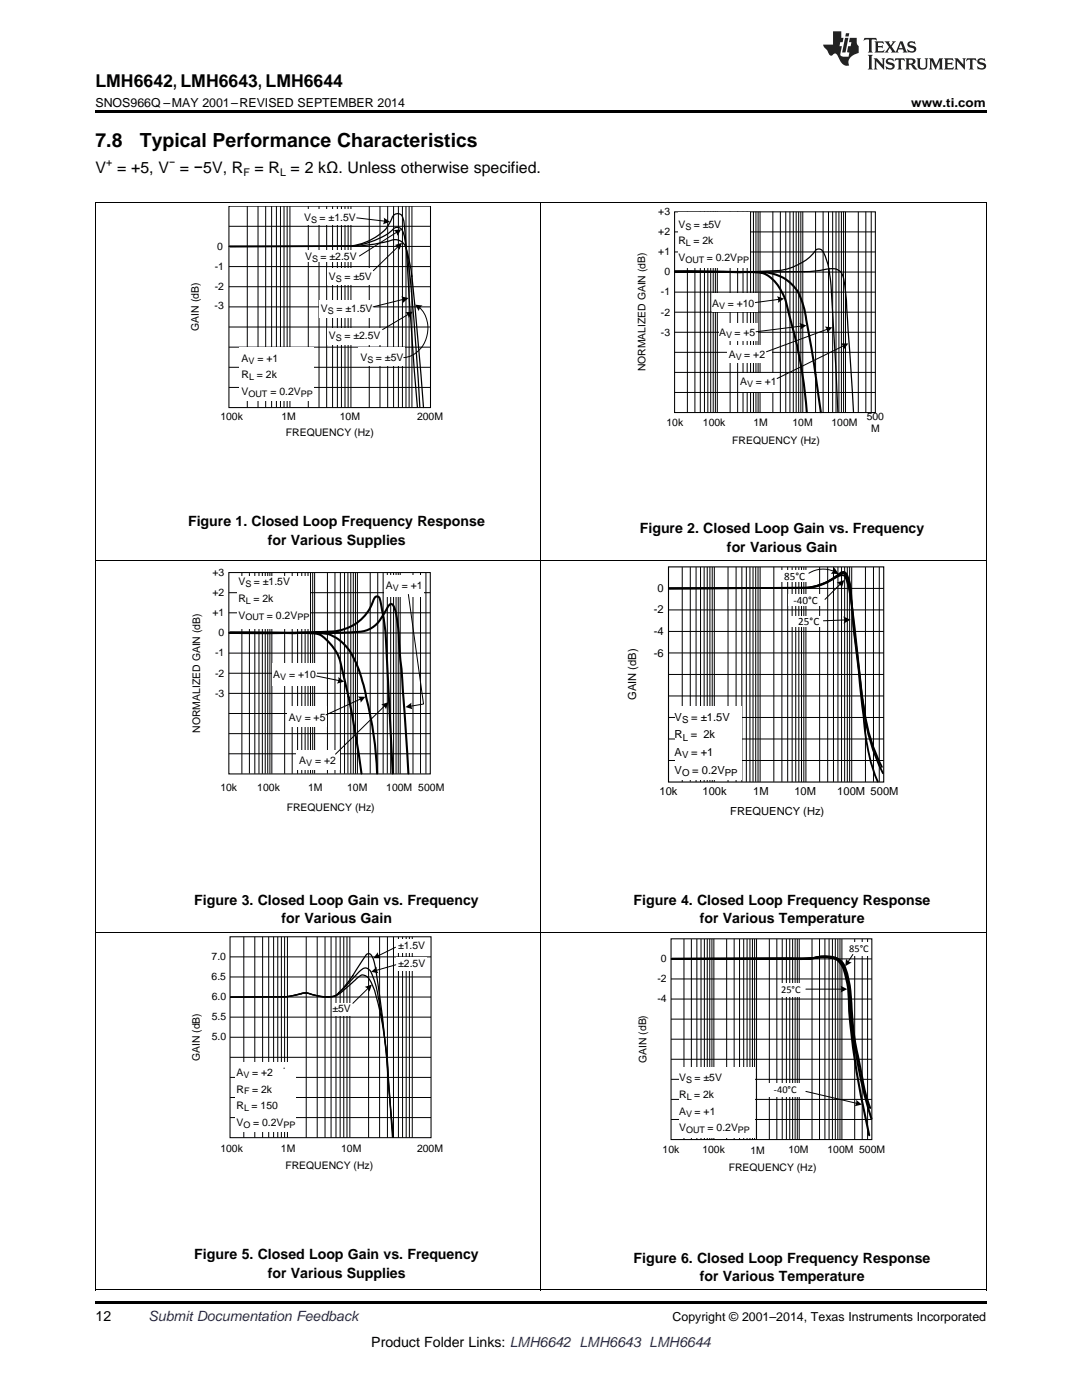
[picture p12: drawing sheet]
<svg xmlns="http://www.w3.org/2000/svg" width="216mm" height="279mm" viewBox="0 0 216 279" stroke-linecap="round" stroke-linejoin="round" font-family="sans-serif">
<path d="M19 259.7h177.8v.5h-177.8z" fill="#000"/>
<g fill="none" stroke="#000" stroke-width=".2">
<path d="M19.1 186v71.5M107.9 186v71.5M133.9 199.4h40.1M133.9 195.4h40.1M133.9 191.4h40.1M136.5 187.4v40M138 187.4v40M139.1 187.4v40M139.9 187.4v40M140.6 187.4v40M141.1 187.4v40M141.6 187.4v40"/>
<path d="M142.1 187.4v40M142.4 187.4v40M145 187.4v40M146.5 187.4v40M147.6 187.4v40M148.4 187.4v40M149.1 187.4v40M149.6 187.4v40M150.1 187.4v40M150.6 187.4v40M151 187.4v40M153.5 187.4v40"/>
<path d="M155 187.4v40M156.1 187.4v40M156.9 187.4v40M157.6 187.4v40M158.2 187.4v40M158.7 187.4v40M159.1 187.4v40M159.5 187.4v40M162 187.4v40M163.5 187.4v40M164.6 187.4v40M165.4 187.4v40"/>
<path d="M166.1 187.4v40M166.7 187.4v40M167.2 187.4v40M167.6 187.4v40M168 187.4v40M170.5 187.4v40M172 187.4v40M173.1 187.4v40M196.8 186v71.5M133.9 219.4h40.1M133.9 215.4h40.1M133.9 211.4h40.1"/>
<path d="M133.9 207.4h40.1M133.9 203.4h40.1M133.9 223.4h40.1M19 257.4h177.8"/>
</g>
<path d="M133.9 187.4h40.1v40h-40.1z" fill="none" stroke="#000" stroke-width=".21"/>
<path d="M135.5 213h15v14h-15z" fill-rule="evenodd" fill="#fff"/>
<path d="M134.1 191.4l28.3-.2a6.4 6.4 0 0 1 5.3 .5l.7 .8 .4 .9a26.8 26.8 0 0 1 1.1 7.3 50.2 50.2 0 0 0 1.3 9.9l.9 4.7a27.7 27.7 0 0 0 1.5 5.8M173.9 223.3a100.9 100.9 0 0 1-4.4-25.9l-.8-3.4a3.3 3.3 0 0 0-3.5-3 8.1 8.1 0 0 0-3.3 .3l-27.9 .1 23.8-.1a37.2 37.2 0 0 0 6.7-.3 3.7 3.7 0 0 1 4.1 3.5 26.3 26.3 0 0 1 .8 7.3l.6 5.5 .8 5.5 .9 5.5 1.7 8.3" fill="none" stroke="#000" stroke-width=".41"/>
<path d="M153.1 216.2h7.2v2.7h-7.2z" fill-rule="evenodd" fill="#fff"/>
<path d="M160.8 197.4h7.2M160.8 217.8l10.2 2.4" fill="none" stroke="#000" stroke-width=".2"/>
<g fill="#000">
<path d="M167.7 196.7l1.4 .7-1.4 .7a1.5 1.5 0 0 0 0-1.4z" fill-rule="evenodd"/>
<path d="M170.8 219.5l1.2 .9-1.5 .4a1.51 1.51 0 0 0 .3-1.3z" fill-rule="evenodd"/>
</g>
<path d="M169 188.1h4.8v2.7h-4.8z" fill-rule="evenodd" fill="#fff"/>
<path d="M170.2 190.5l-1 1.5" fill="none" stroke="#000" stroke-width=".2"/>
<path d="M168.8 191.3a1.5 1.5 0 0 0 1.1 .8l-1.2 .7z" fill-rule="evenodd" fill="#000"/>
<path d="M155.4 196.3h4.8v2.6h-4.8z" fill-rule="evenodd" fill="#fff"/>
<path d="M45.9 187h40.1v40h-40.1z" fill="none" stroke="#000" stroke-width=".21"/>
<g fill="none" stroke="#000" stroke-width=".2">
<path d="M45.9 199h40.1M45.9 195h40.1M45.9 191h40.1M48.6 187v40M50.8 187v40M52.4 187v40M53.6 187v40M54.6 187v40M55.4 187v40M56.1 187v40M56.8 187v40M57.4 187v40"/>
<path d="M61.1 187v40M63.3 187v40M64.9 187v40M66.1 187v40M67 187v40M67.9 187v40M68.6 187v40M69.2 187v40M69.8 187v40M73.5 187v40M75.7 187v40M77.3 187v40"/>
<path d="M78.5 187v40M79.5 187v40M80.3 187v40M81 187v40M81.7 187v40M82.3 187v40M45.9 219h40.1M45.9 215h40.1M45.9 211h40.1M45.9 207h40.1M45.9 203h40.1M45.9 223h40.1"/>
</g>
<g fill="#fff">
<path d="M47 212h12.1v13.8h-12.1z" fill-rule="evenodd"/>
<path d="M79.1 187.4h6.3v2.8h-6.3z" fill-rule="evenodd"/>
</g>
<path d="M73.5 197.2l-3.1 3M78.9 189l-3.5 1.8M56.6 213.2h.2" fill="none" stroke="#000" stroke-width=".2"/>
<g fill="#000">
<path d="M72.8 197l1.4-.5-.5 1.4a1.51 1.51 0 0 0-.9-.9z" fill-rule="evenodd"/>
<path d="M75.4 190a1.49 1.49 0 0 0 .6 1.2h-1.5z" fill-rule="evenodd"/>
</g>
<path d="M46 199l11.2-.1 1.6-.3a4.8 4.8 0 0 1 2.5-.4l1.3 .3a6.7 6.7 0 0 0 4.5 .1l1.4-1.4 1.2-1.5 3.4-5.2a.87 .87 0 0 1 1.3 .7 111.3 111.3 0 0 1 2.2 14.5l1.7 21.2M78.4 226.9l-.9-11.6a109.5 109.5 0 0 0-2.7-19.4l-.3-.7a2.84 2.84 0 0 0-1.2-1.9 1.5 1.5 0 0 0-1.7 .7l-2.7 2.9a4 4 0 0 1-3.7 2.1l-2.1-.3a4.8 4.8 0 0 0-2.9-.4l-3 .6-11.2 .1h11l1-.2a8.9 8.9 0 0 1 3.8-.5 7.3 7.3 0 0 0 5.5 .3l4.1-3.5a1.3 1.3 0 0 1 2.2 .2 24.8 24.8 0 0 1 2.5 7.8l1.2 8 .7 10.8 .5 5.1" fill="none" stroke="#000" stroke-width=".25"/>
<path d="M79.1 191h6.1v2.7h-6.1z" fill-rule="evenodd" fill="#fff"/>
<path d="M79 192.5l-4 1.2" fill="none" stroke="#000" stroke-width=".2"/>
<path d="M74.1 194l1.1-1.1a1.49 1.49 0 0 0 .3 1.3z" fill-rule="evenodd" fill="#000"/>
<path d="M66.3 200.1h4v2.6h-4z" fill-rule="evenodd" fill="#fff"/>
<g fill="none" stroke="#000" stroke-width=".2">
<path d="M19.1 111.9v74.2M45.7 118.3h40.2M48.3 114.3v40.1M49.8 114.4v40M50.8 114.3v40.1M51.7 114.3v40.1M52.3 114.3v40.1M52.9 114.3v40.1M53.4 114.3v40.1M53.9 114.3v40.1M54.2 114.3v40.1M56.8 114.3v40.1"/>
<path d="M58.3 114.3v40.1M59.4 114.3v40.1M60.2 114.3v40.1M60.9 114.3v40.1M61.5 114.3v40.1M62 114.3v40.1M62.4 114.3v40.1M62.8 114.3v40.1M65.3 114.3v40.1M66.8 114.3v40.1M67.9 114.3v40.1M68.7 114.3v40.1"/>
<path d="M69.4 114.3v40.1M70 114.3v40.1M70.5 114.3v40.1M70.9 114.3v40.1M71.3 114.3v40.1M73.9 114.3v40.1M75.4 114.3v40.1M76.5 114.3v40.1M77.3 114.3v40.1M78 114.3v40.1M78.5 114.3v40.1M79 114.3v40.1"/>
<path d="M79.5 114.3v40.1M79.9 114.3v40.1M82.4 114.3v40.1M83.9 114.3v40.1M85 114.3v40.1M107.9 111.9v74.2M196.8 111.9v74.2M45.7 138.4h40.2M45.7 134.4h40.2M45.7 130.3h40.2M45.7 126.3h40.2M45.7 122.3h40.2"/>
<path d="M45.7 150.4h40.2M45.7 146.4h40.2M45.7 142.4h40.2M19 186h177.8"/>
</g>
<g fill="#fff">
<path d="M76.8 114.8h7.8v4.2h-7.8z" fill-rule="evenodd"/>
<path d="M57.3 141h8v4h-8z" fill-rule="evenodd"/>
<path d="M54.3 132.3h8.9v4.5h-8.9z" fill-rule="evenodd"/>
<path d="M59 149.6h8.7v3.9h-8.7z" fill-rule="evenodd"/>
</g>
<path d="M45.7 114.3h40.2v40.2h-40.2z" fill="none" stroke="#000" stroke-width=".21"/>
<path d="M47.4 115h14.5v10.5h-14.5z" fill-rule="evenodd" fill="#fff"/>
<path d="M72.1 154.4l-1.8-11.5-2.4-10.8a9.5 9.5 0 0 0-4.3-5.5l-1.1-.2-2-.1h-14.6h18a5.7 5.7 0 0 1 3.2 1 11.2 11.2 0 0 1 4.5 6.3 85.3 85.3 0 0 1 3.6 20.8M78.4 154.4l-1.4-27.6a35 35 0 0 0-1.4-7.6v-.1a.66 .66 0 0 0-1.1 .6 9.1 9.1 0 0 1-8 6.3l-10.3 .3h-10.4h22.6a12.7 12.7 0 0 0 5.8-1 11.3 11.3 0 0 0 3.2-4.2 .63 .63 0 0 1 .6-.5 .63 .63 0 0 1 .6 .5l.5 1.6 .5 3.7 1.9 28" fill="none" stroke="#000" stroke-width=".42"/>
<g fill="none" stroke="#000" stroke-width=".2">
<path d="M81.5 118.6l3 21.9-2.6 .4M133.4 117.4h42.9M136.1 113.2v42.9M137.7 113.2v42.8M138.9 113.2v42.9M139.8 113.2v42.8M140.5 113.2v42.9M141.1 113.2v42.8M141.7 113.1v42.9M142.1 113.2v42.8M142.5 113.2v42.8M145.3 113.2v42.9"/>
<path d="M146.9 113.1v43M148 113.2v42.9M148.9 113.2v42.8M149.6 113.2v42.9M150.3 113.2v42.8M150.8 113.1v42.9M151.3 113.2v42.8M151.7 113.2v42.8M154.4 113.1v42.9M156 113.2v42.8M157.2 113.1v42.9M158.1 113.2v42.9"/>
<path d="M158.8 113.1v42.9M159.4 113.2v42.9M159.9 113.2v42.8M160.4 113.2v42.9M160.8 113.2v42.9M163.5 113.2v42.8M165.2 113.1v43M166.3 113.2v42.8M167.2 113.1v42.9M167.9 113.2v42.8M168.5 113.1v42.9M169.1 113.2v42.9"/>
<path d="M169.5 113.1v42.9M169.9 113.2v42.9M172.7 113.2v42.9M174.3 113.1v42.9M175.4 113.2v42.9M63.2 134.9l4.5 .9M72 139.5l-7 3.2M133.4 138.9h42.9M133.4 134.6h42.9M133.4 130.3h42.9M133.4 126h42.9M133.4 121.7h42.9"/>
<path d="M76.8 140.8l-9.9 9.7M133.4 151.8h42.9M133.4 147.5h42.9M133.4 143.2h42.9"/>
</g>
<g fill="#000">
<path d="M67.5 135.1l1.2 .9-1.5 .4a1.5 1.5 0 0 0 .3-1.3z" fill-rule="evenodd"/>
<path d="M71.4 139l1.5 .1-.9 1.1a1.5 1.5 0 0 0-.6-1.2z" fill-rule="evenodd"/>
<path d="M76.1 140.6l1.4-.5-.5 1.5a1.5 1.5 0 0 0-.9-1z" fill-rule="evenodd"/>
<path d="M80.9 141.1l1.2-.9a1.5 1.5 0 0 0 .2 1.4z" fill-rule="evenodd"/>
</g>
<path d="M133.4 113.1h42.9v43h-42.9z" fill="none" stroke="#000" stroke-width=".22"/>
<path d="M133.6 117.4l26.1-.1a12.6 12.6 0 0 0 7.7-2.4 .98 .98 0 0 1 1 0 .98 .98 0 0 1 .5 .9l.5 1.9 .5 2.8 2.1 18.4a44.2 44.2 0 0 0 3.2 13.4l1 2M176 153.1a35.6 35.6 0 0 1-3.5-11.3l-.5-2.9a342.5 342.5 0 0 0-2.5-21.7l-.6-2.1a.74 .74 0 0 0-1.1-.6 13.8 13.8 0 0 1-7 2.8l-27.3 .1 27.4-.1a12.4 12.4 0 0 0 7-3.1 .94 .94 0 0 1 1.3 .9l.5 2.1a230.9 230.9 0 0 0 1.8 18.6l.1 .9a115.5 115.5 0 0 0 2.2 15.4l1.3 3.9" fill="none" stroke="#000" stroke-width=".37"/>
<g fill="#fff">
<path d="M157.2 118.7h7.1v2.3h-7.1z" fill-rule="evenodd"/>
<path d="M157.8 123h7.1v2.1h-7.1z" fill-rule="evenodd"/>
<path d="M155.6 113.9h6v2.3h-6z" fill-rule="evenodd"/>
</g>
<path d="M166.4 114a5.3 5.3 0 0 0-5 .4M167.7 116.5l-3.1 3.1M168.6 123.7l-4.3 .2" fill="none" stroke="#000" stroke-width=".2"/>
<g fill="#000">
<path d="M166.5 113.2l.9 1.4-1.6-.1a1.61 1.61 0 0 0 .7-1.3z" fill-rule="evenodd"/>
<path d="M167 116.3l1.5-.5-.5 1.5a1.61 1.61 0 0 0-1-1z" fill-rule="evenodd"/>
<path d="M168.3 123l1.4 .7-1.4 .8a1.6 1.6 0 0 0 0-1.5z" fill-rule="evenodd"/>
</g>
<path d="M134.6 140.9h13.4v14.7h-13.4z" fill-rule="evenodd" fill="#fff"/>
<g fill="none" stroke="#000" stroke-width=".2">
<path d="M19.1 40.4v71.5M107.9 40.4v71.5M134.6 58.3h40.1M134.6 54.3h40.1M134.6 50.3h40.1M134.6 46.3h40.1M137.2 42.3v40M138.7 42.3v40M139.7 42.3v40M140.6 42.2v40.1M141.2 42.3v40M141.8 42.2v40.1"/>
<path d="M142.3 42.2v40.1M142.7 42.2v40.1M143.1 42.2v40.1M145.7 42.3v40M147.2 42.2v40.1M148.3 42.3v40M149.1 42.2v40.1M149.8 42.3v40M150.3 42.2v40.1M150.8 42.2v40.1M151.3 42.2v40.1M151.7 42.2v40.1"/>
<path d="M154.2 42.2v40.1M155.7 42.2v40.1M156.8 42.2v40.1M157.6 42.3v40M158.3 42.2v40.1M158.9 42.3v40M159.4 42.2v40.1M159.8 42.3v40M160.2 42.3v40M162.7 42.2v40.1M164.2 42.2v40.1M165.3 42.2v40.1"/>
<path d="M166.1 42.2v40.1M166.8 42.2v40.1M167.4 42.2v40.1M167.9 42.3v40M168.3 42.2v40.1M168.7 42.3v40M171.3 42.3v40M172.8 42.2v40.1M173.8 42.3v40M196.8 40.4v71.5M134.6 78.3h40.1M134.6 74.3h40.1"/>
<path d="M134.6 70.3h40.1M134.6 66.3h40.1M134.6 62.3h40.1M19 111.8h177.8"/>
</g>
<path d="M134.6 42.3h40.1v40h-40.1z" fill="none" stroke="#000" stroke-width=".21"/>
<g fill="#fff">
<path d="M135.4 42.4h14.3v11.1h-14.3z" fill-rule="evenodd"/>
<path d="M143.5 64.5h7.7v3.4h-7.7z" fill-rule="evenodd"/>
</g>
<path d="M161 82.2a104.2 104.2 0 0 0-4.7-23.3 7.3 7.3 0 0 0-4.5-4.5l-2.4-.1-14.7-.1 18.1 .1 1.6 .4a8.2 8.2 0 0 1 5.9 6.3l1.9 10.2 1.6 11.1" fill="none" stroke="#000" stroke-width=".41"/>
<path d="M159.9 65.1l-9 1.1" fill="none" stroke="#000" stroke-width=".2"/>
<path d="M159.5 64.5l1.4 .4-1.2 .9a1.5 1.5 0 0 0-.2-1.3z" fill-rule="evenodd" fill="#000"/>
<g fill="#fff">
<path d="M147.7 74.4h7.6v3.8h-7.6z" fill-rule="evenodd"/>
<path d="M145.1 68.9h8.8v3.5h-8.8z" fill-rule="evenodd"/>
<path d="M142.1 58.6h9.1v3.6h-9.1z" fill-rule="evenodd"/>
</g>
<g fill="none" stroke="#000" stroke-width=".2">
<path d="M45.7 57.2h40.2M45.7 53.2h40.2M45.7 49.2h40.2M45.7 45.2h40.2M49.3 41.1v40.2M51.5 41.1v40.2M53 41.1v40.2M54.2 41.1v40.2M55.2 41.1v40.2M56 41.1v40.2M56.7 41.1v40.2M57.3 41.1v40.2"/>
<path d="M57.9 41.1v40.2M61.5 41.1v40.2M63.7 41.1v40.2M65.2 41.1v40.2M66.4 41.1v40.2M67.3 41.1v40.2M68.1 41.1v40.2M68.8 41.1v40.2M69.5 41.1v40.2M70 41.1v40.2M73.7 41.1v40.2M75.8 41.1v40.2"/>
<path d="M77.4 41.1v40.2M78.5 41.1v40.2M79.5 41.1v40.2M80.3 41.1v40.2M81 41.1v40.2M81.6 41.1v40.2M82.2 41.1v40.2M155.4 59.7l-4.7 .7M45.7 77.3h40.2M45.7 73.3h40.2M45.7 69.3h40.2M45.7 65.3h40.2"/>
<path d="M45.7 61.2h40.2M165.1 65.7l-12.1 4.5M168.4 69l-13.3 6.5"/>
</g>
<g fill="#000">
<path d="M155 59.1l1.4 .5-1.2 .8a1.5 1.5 0 0 0-.2-1.3z" fill-rule="evenodd"/>
<path d="M164.6 65.2l1.5 .1-1.1 1.1a1.49 1.49 0 0 0-.4-1.2z" fill-rule="evenodd"/>
<path d="M167.8 68.5h1.5l-.9 1.2a1.5 1.5 0 0 0-.6-1.2z" fill-rule="evenodd"/>
</g>
<path d="M45.7 49.2l24.4-.1a11.2 11.2 0 0 0 7.2-3.8l.7-1.3a1.64 1.64 0 0 1 1.2-1.4l.6 .1a2.13 2.13 0 0 1 .8 1.8l2.7 36.7M45.8 49.1l24.7 .1 3.5-.4 3.3-.6a2.51 2.51 0 0 1 3.7 1.1l.7 2.9 .5 2.9 2.3 26.2M45.9 49.3l24.6-.2a14.6 14.6 0 0 0 8.3-3.6 1.43 1.43 0 0 1 1.8 1.4l.8 4.9 .6 5.3 1 11.8 .8 12.3M134.6 54.3h12.1zM165.4 53.7l-4.3 .5-14.4 .1M165.4 53.7a9.3 9.3 0 0 0-1.4-3.8 .96 .96 0 0 0-1.5 .4 11.3 11.3 0 0 1-9 3.8l-6.8 .2M165.4 53.7l.4 3.3 1.4 25.2M165.4 53.7a2.44 2.44 0 0 1 3.1 2.6l.4 3.7 1.4 22.2" fill="none" stroke="#000" stroke-width=".25"/>
<path d="M45.7 41.1h40.2v40.2h-40.2z" fill="none" stroke="#000" stroke-width=".21"/>
<g fill="#fff">
<path d="M60 50h12.1v2.3h-12.1z" fill-rule="evenodd"/>
<path d="M65.3 53.6h9.2v3.3h-9.2z" fill-rule="evenodd"/>
<path d="M60 41.7h11.7v3h-11.7z" fill-rule="evenodd"/>
</g>
<path d="M71.2 43.5l5.6 .6M79.2 46.3l-7.5 4.8M79.5 49.2l-5 4.8" fill="none" stroke="#000" stroke-width=".2"/>
<g fill="#000">
<path d="M76.6 43.4l1.2 .9-1.4 .5a1.49 1.49 0 0 0 .2-1.4z" fill-rule="evenodd"/>
<path d="M78.6 45.9l1.5-.1-.8 1.3a1.5 1.5 0 0 0-.7-1.2z" fill-rule="evenodd"/>
<path d="M78.8 48.9l1.4-.4-.5 1.4a1.5 1.5 0 0 0-.9-1z" fill-rule="evenodd"/>
</g>
<g fill="#fff">
<path d="M63.7 60h10.9v3.5h-10.9z" fill-rule="evenodd"/>
<path d="M65.3 65.4h11v3.4h-11z" fill-rule="evenodd"/>
<path d="M71.6 69.4h9.3v3.6h-9.3z" fill-rule="evenodd"/>
</g>
<path d="M80.5 59.7l-6 1.5M81.5 62.7l-5.2 3.1M83.7 61.4a6 6 0 0 1-2.6 9.9l-.5 .1" fill="none" stroke="#000" stroke-width=".2"/>
<g fill="#000">
<path d="M80.1 59.2l1.4 .3-1.1 1a1.5 1.5 0 0 0-.3-1.3z" fill-rule="evenodd"/>
<path d="M80.9 62.3l1.5-.1-.9 1.3a1.5 1.5 0 0 0-.6-1.2z" fill-rule="evenodd"/>
<path d="M82.8 60.8l1.5 .2a1.5 1.5 0 0 0-.7 1.1z" fill-rule="evenodd"/>
</g>
<path d="M47.7 69.3h14.8v10.7h-14.8z" fill-rule="evenodd" fill="#fff"/>
<path d="M19 40.4h177.8" fill="none" stroke="#000" stroke-width=".2"/>
<path d="M19 22h177.8v.5h-177.8z" fill="#000"/>
<g fill="#231f20">
<path d="M172.5 7.6l-.1 .5 .4-.2h.6v.1v2.1l-.2 .4h.9l-.2-.4v-2.1l.1-.1h.5l.5 .2-.2-.5zM174.5 8.3l.2 .3v1.5l-.2 .4h1.8l.2-.6a1.04 1.04 0 0 1-1.3 .2v-.7h.6l.3 .2v-.6l-.3 .2h-.6v-.6l.8-.1 .4 .3-.2-.5zM176.5 8.3l.9 1.1-.9 1.1h.8l-.2-.2 .4-.7 .5 .7-.2 .2h1.5l-.2-.2 .2-.4h.9l.1 .4-.2 .2h1l-.3-.3-.7-1.9h-.5l-.9 2-.8-1 .9-1h-.8l.1 .3-.4 .5-.3-.6 .1-.2zM179.7 8.6l.4 1h-.7zM181.3 8.4a.63 .63 0 0 0-.2 .7 .63 .63 0 0 0 .6 .4l.6 .2 .1 .2a.75 .75 0 0 1-.7 .4 .75 .75 0 0 1-.6-.5l.1 .7 .1-.1a1.11 1.11 0 0 0 1.5-.6 1.13 1.13 0 0 0-1.2-.8l-.1-.4a1.04 1.04 0 0 1 1.2 .2l-.2-.5-.2 .1-.4-.2zM173.2 10.9l.2 .4v2.2l-.2 .4h1l-.3-.4v-2.2l.3-.4zM174.3 11.6l.3 .4v1.5l-.3 .4h.8l-.2-.4v-1.3l1.5 1.7v-1.9l.2-.4h-.7l.2 .4v.9l-1.1-1.3zM177 11.8a.62 .62 0 0 0-.2 .7 .62 .62 0 0 0 .6 .4l.6 .1 .1 .3a.76 .76 0 0 1-.7 .3 .76 .76 0 0 1-.7-.4l.2 .7 .1-.1a1.11 1.11 0 0 0 1.5-.6 1.13 1.13 0 0 0-1.2-.8l-.1-.4a1.04 1.04 0 0 1 1.2 .2l-.2-.6-.2 .1-.5-.1zM178.7 11.6l-.2 .6a.61 .61 0 0 1 .8-.3v1.6l-.2 .4h.9l-.2-.4v-1.6a.63 .63 0 0 1 .7 .3l-.1-.6zM180.6 11.6l.3 .4v1.5l-.3 .4h1l-.2-.2-.1-.8 .6 .2a.76 .76 0 0 0 1.2 .7l-1-1a.58 .58 0 0 0 .6-.5 .58 .58 0 0 0-.5-.6zM181.4 11.9h.1a.45 .45 0 0 1 .5 .1 .45 .45 0 0 1 .1 .5l-.8 .2zM182.9 11.6l.2 .2a2.17 2.17 0 0 0 .3 1.9 .99 .99 0 0 0 1.6-.6v-1.1l.2-.4h-.7l.2 .2a1.92 1.92 0 0 1-.2 1.8 .6 .6 0 0 1-.9-.5v-1.1l.2-.4zM185.4 11.6l.2 .4v1.5l-.2 .4h.7l-.2-.4v-1.4l.8 1.8 .8-1.8v1.4l-.2 .4h.9l-.2-.4v-1.5l.2-.4h-.8l-.6 1.5-.6-1.5zM188.4 11.6l.2 .4v1.5l-.2 .4h1.8l.1-.6a1.04 1.04 0 0 1-1.2 .1v-.6h.5l.4 .2v-.6l-.4 .2h-.5v-.7h.8l.3 .3-.1-.6zM190.5 11.6l.2 .4v1.5l-.2 .4h.7l-.2-.4v-1.3l1.5 1.7v-1.9l.2-.4h-.7l.2 .4v.9l-1.1-1.3zM192.9 11.6l-.1 .6a.61 .61 0 0 1 .7-.3l.1 1.6-.3 .4h1l-.3-.4 .1-1.6a.63 .63 0 0 1 .7 .3l-.1-.6zM195.2 11.8a.62 .62 0 0 0-.2 .7 .62 .62 0 0 0 .6 .4l.6 .1 .1 .3a.76 .76 0 0 1-.7 .3 .76 .76 0 0 1-.6-.4l.1 .7 .1-.1a1.11 1.11 0 0 0 1.6-.6 1.13 1.13 0 0 0-1.3-.8l-.1-.4a1.04 1.04 0 0 1 1.2 .2l-.1-.6-.2 .1-.5-.1z"/>
<path d="M166.2 6.3v2.6h-1.9v.4l.8 .9a.91 .91 0 0 0 1 .8 .56 .56 0 0 1 .5-.3 .56 .56 0 0 1 .5 .3l.4 .8a1.53 1.53 0 0 0 1.9 1.2 1.54 1.54 0 0 1 1-2.1l.9-.3v-1.4a1.52 1.52 0 0 1-.4-1.6h-1.3l-.2 .8h.5l-.2 .8h-.5l-.1 1v.2l.4 .1-.2 .8a1.93 1.93 0 0 1-1.6-.3l.3-1.8h-.5l.2-.8h.4l.2-.8h-.4v-1.3zM168.6 7.6l-.6 2.9h.7l.6-2.9zM168.8 6.6l-.1 .7h.6l.2-.7z"/>
</g>
<g font-size="3.9">
<text x="19" y="29.3">7.8</text>
<text x="27.9" y="29.3">Typical Performance Characteristics</text>
</g>
<text font-size="3.5" x="19" y="17.3">LMH6642, LMH6643, LMH6644</text>
<g font-size="3.2">
<text x="19" y="34.4">V = +5, V = −5V, R</text>
<text x="50.8" y="34.4">= R = 2 kΩ. Unless otherwise specified.</text>
</g>
<g font-size="2.8">
<text x="37.5" y="105">Figure 1. Closed Loop Frequency Response</text>
<text x="127.7" y="106.4">Figure 2. Closed Loop Gain vs. Frequency</text>
<text x="53.4" y="108.7">for Various Supplies</text>
<text x="145.1" y="110.1">for Various Gain</text>
<text x="38.8" y="180.6">Figure 3. Closed Loop Gain vs. Frequency</text>
<text x="56.2" y="184.3">for Various Gain</text>
<text x="126.4" y="180.5">Figure 4. Closed Loop Frequency Response</text>
<text x="139.6" y="184.2">for Various Temperature</text>
<text x="38.8" y="251.3">Figure 5. Closed Loop Gain vs. Frequency</text>
<text x="53.4" y="255">for Various Supplies</text>
<text x="126.4" y="252">Figure 6. Closed Loop Frequency Response</text>
<text x="139.6" y="255.7">for Various Temperature</text>
<text x="19" y="263.6">12</text>
<text x="74.1" y="268.9">Product Folder Links: LMH6642 LMH6643 LMH6644</text>
</g>
<text font-size="2.8" fill="#0000c8" x="29.6" y="263.6">Submit Documentation Feedback</text>
<g font-size="2.5">
<text x="19" y="21.4">SNOS966Q –MAY 2001–REVISED SEPTEMBER 2014</text>
<text x="181.8" y="21.4">www.ti.com</text>
<text x="134.2" y="263.6">Copyright © 2001–2014, Texas Instruments Incorporated</text>
</g>
<g font-size="2.2">
<text x="131.2" y="118.1">0</text>
<text x="156.5" y="115.7">85°C</text>
<text x="130.5" y="122.4">-2</text>
<text x="158.3" y="120.5">-40°C</text>
<text x="159.3" y="124.8">25°C</text>
<text x="130.5" y="131">-6</text>
<text x="130.5" y="126.7">-4</text>
<text x="127" y="139.7" transform="rotate(-90 127 139.7)">GAIN (dB)</text>
<text x="134.6" y="143.8">V</text>
<text x="137.9" y="143.8">= ±1.5V</text>
<text x="134.6" y="147.4">R</text>
<text x="137.8" y="147.4">= 2k</text>
<text x="134.6" y="150.9">A</text>
<text x="134.6" y="154.5">V</text>
<text x="137.9" y="150.9">= +1</text>
<text x="138.1" y="154.5">= 0.2V</text>
<text x="131.6" y="158.6">10k</text>
<text x="140.2" y="158.6">100k</text>
<text x="150.3" y="158.6">1M</text>
<text x="158.5" y="158.6">10M</text>
<text x="167.1" y="158.6">100M 500M</text>
<text x="145.7" y="162.6">FREQUENCY (Hz)</text>
</g>
<g font-size="2.1">
<text x="21.2" y="33.2">+</text>
<text x="33.7" y="33.2">−</text>
<text x="48.6" y="35.1">F</text>
<text x="55.9" y="35.1">L</text>
<text x="60.7" y="44">V</text>
<text x="63.8" y="44">= ±1.5V</text>
<text x="131.4" y="46.9">+2</text>
<text x="131.4" y="43">+3</text>
<text x="135.4" y="45.4">V</text>
<text x="138.5" y="45.4">= ±5V</text>
<text x="42.8" y="53.9">-1</text>
<text x="43.3" y="49.8">0</text>
<text x="60.9" y="52">V</text>
<text x="64" y="52">= ±2.5V</text>
<text x="131.4" y="50.9">+1</text>
<text x="135.4" y="48.8">R</text>
<text x="135.4" y="52.1">V</text>
<text x="138.4" y="48.8">= 2k</text>
<text x="141" y="52.1">= 0.2V</text>
<text x="42.8" y="57.9">-2</text>
<text x="65.6" y="55.8">V</text>
<text x="68.7" y="55.8">= ±5V</text>
<text x="131.9" y="59">-1</text>
<text x="132.6" y="55">0</text>
<text x="42.8" y="61.7">-3</text>
<text x="64" y="62.3">V</text>
<text x="67.1" y="62.3">= ±1.5V</text>
<text x="131.9" y="63">-2</text>
<text x="142.1" y="61.2">A</text>
<text x="145.2" y="61.2">= +10</text>
<text x="39.7" y="66" transform="rotate(-90 39.7 66)">GAIN (dB)</text>
<text x="65.6" y="67.6">V</text>
<text x="68.7" y="67.6">= ±2.5V</text>
<text x="131.9" y="67">-3</text>
<text x="143.5" y="67">A</text>
<text x="145.4" y="71.5">A</text>
<text x="146.6" y="67">= +5</text>
<text x="148.5" y="71.5">= +2</text>
<text x="48.2" y="72.2">A</text>
<text x="48.2" y="75.5">R</text>
<text x="51.3" y="75.5">= 2k</text>
<text x="51.4" y="72.2">= +1</text>
<text x="71.9" y="72.1">V</text>
<text x="75" y="72.1">= ±5V</text>
<text x="128.8" y="74.1" transform="rotate(-90 128.8 74.1)">NORMALIZED GAIN (dB)</text>
<text x="147.7" y="76.9">A</text>
<text x="150.8" y="76.9">= +1</text>
<text x="44" y="83.8">100k</text>
<text x="48.2" y="78.8">V</text>
<text x="54" y="78.8">= 0.2V</text>
<text x="56.1" y="83.8">1M</text>
<text x="67.8" y="83.8">10M</text>
<text x="83.2" y="83.8">200M</text>
<text x="172.9" y="83.8">500</text>
<text x="57" y="87.1">FREQUENCY (Hz)</text>
<text x="133" y="85.1">10k</text>
<text x="140.3" y="85">100k</text>
<text x="146.1" y="88.6">FREQUENCY (Hz)</text>
<text x="150.4" y="85">1M</text>
<text x="158.1" y="85">10M</text>
<text x="165.9" y="85">100M</text>
<text x="173.8" y="86.3">M</text>
<text x="42.4" y="118.9">+2</text>
<text x="42.4" y="114.9">+3</text>
<text x="47.6" y="116.8">V</text>
<text x="50.7" y="116.8">= ±1.5V</text>
<text x="77" y="117.6">A</text>
<text x="80.2" y="117.6">= +1</text>
<text x="42.4" y="123">+1</text>
<text x="47.6" y="120.1">R</text>
<text x="47.6" y="123.4">V</text>
<text x="50.6" y="120.1">= 2k</text>
<text x="53.3" y="123.4">= 0.2V</text>
<text x="42.9" y="131">-1</text>
<text x="43.6" y="127">0</text>
<text x="42.9" y="135">-2</text>
<text x="54.5" y="135.4">A</text>
<text x="57.7" y="135.4">= +10</text>
<text x="42.9" y="139">-3</text>
<text x="57.6" y="143.8">A</text>
<text x="60.8" y="143.8">= +5</text>
<text x="40" y="146.2" transform="rotate(-90 40 146.2)">NORMALIZED GAIN (dB)</text>
<text x="59.7" y="152.4">A</text>
<text x="62.9" y="152.4">= +2</text>
<text x="44" y="157.9">10k</text>
<text x="51.3" y="157.9">100k</text>
<text x="57.2" y="161.8">FREQUENCY (Hz)</text>
<text x="61.5" y="157.9">1M</text>
<text x="69.3" y="157.9">10M</text>
<text x="77.1" y="157.9">100M 500M</text>
<text x="42.2" y="191.6">7.0</text>
<text x="79.4" y="189.4">±1.5V</text>
<text x="169.4" y="190.1">85°C</text>
<text x="42.2" y="195.6">6.5</text>
<text x="79.5" y="193">±2.5V</text>
<text x="131.2" y="196">-2</text>
<text x="131.9" y="192">0</text>
<text x="42.2" y="199.6">6.0</text>
<text x="42.2" y="203.6">5.5</text>
<text x="66.3" y="202">±5V</text>
<text x="131.2" y="200">-4</text>
<text x="155.9" y="198.2">25°C</text>
<text x="42.2" y="207.6">5.0</text>
<text x="39.9" y="211.8" transform="rotate(-90 39.9 211.8)">GAIN (dB)</text>
<text x="47.2" y="214.7">A</text>
<text x="50.3" y="214.7">= +2</text>
<text x="129" y="212.1" transform="rotate(-90 129 212.1)">GAIN (dB)</text>
<text x="135.5" y="215.8">V</text>
<text x="138.6" y="215.8">= ±5V</text>
<text x="47.2" y="218">R</text>
<text x="47.2" y="221.4">R</text>
<text x="50.2" y="221.4">= 150</text>
<text x="50.3" y="218">= 2k</text>
<text x="135.5" y="219.1">R</text>
<text x="138.5" y="219.1">= 2k</text>
<text x="154.4" y="218.2">-40°C</text>
<text x="47.2" y="224.7">V</text>
<text x="50.5" y="224.7">= 0.2V</text>
<text x="135.5" y="222.4">A</text>
<text x="135.5" y="225.8">V</text>
<text x="138.6" y="222.4">= +1</text>
<text x="141.2" y="225.8">= 0.2V</text>
<text x="44" y="229.9">100k</text>
<text x="56.1" y="229.9">1M</text>
<text x="56.9" y="233.2">FREQUENCY (Hz)</text>
<text x="68.1" y="229.9">10M</text>
<text x="83.2" y="229.9">200M</text>
<text x="132.2" y="230.1">10k</text>
<text x="140.1" y="230.1">100k</text>
<text x="145.4" y="233.8">FREQUENCY (Hz)</text>
<text x="149.8" y="230.2">1M</text>
<text x="157.3" y="230.1">10M</text>
<text x="165.1" y="230.1">100M 500M</text>
</g>
<g font-size="1.9">
<text x="136.1" y="144.2">S</text>
<text x="136.2" y="147.8">L</text>
<text x="136.1" y="151.3">V</text>
<text x="136.1" y="154.9">O</text>
<text x="144.6" y="154.9">PP</text>
</g>
<g font-size="1.8">
<text x="62.1" y="44.4">S</text>
<text x="136.8" y="45.8">S</text>
<text x="62.3" y="52.4">S</text>
<text x="136.8" y="52.5">OUT</text>
<text x="136.9" y="49.1">L</text>
<text x="147.1" y="52.5">PP</text>
<text x="67" y="56.2">S</text>
<text x="65.4" y="62.7">S</text>
<text x="143.5" y="61.6">V</text>
<text x="67" y="68">S</text>
<text x="144.9" y="67.4">V</text>
<text x="146.8" y="71.9">V</text>
<text x="49.6" y="72.6">V</text>
<text x="49.7" y="75.9">L</text>
<text x="73.3" y="72.4">S</text>
<text x="149.1" y="77.3">V</text>
<text x="49.6" y="79.2">OUT</text>
<text x="60" y="79.2">PP</text>
<text x="49" y="117.2">S</text>
<text x="78.4" y="118">V</text>
<text x="49" y="123.8">OUT</text>
<text x="49.1" y="120.5">L</text>
<text x="59.3" y="123.8">PP</text>
<text x="55.9" y="135.7">V</text>
<text x="59" y="144.2">V</text>
<text x="61.1" y="152.8">V</text>
<text x="48.6" y="215.1">V</text>
<text x="48.7" y="218.4">F</text>
<text x="48.7" y="221.7">L</text>
<text x="136.9" y="216.2">S</text>
<text x="137" y="219.5">L</text>
<text x="48.6" y="225.1">O</text>
<text x="56.6" y="225.1">PP</text>
<text x="136.9" y="222.8">V</text>
<text x="136.9" y="226.1">OUT</text>
<text x="147.3" y="226.1">PP</text>
</g>
</svg>
